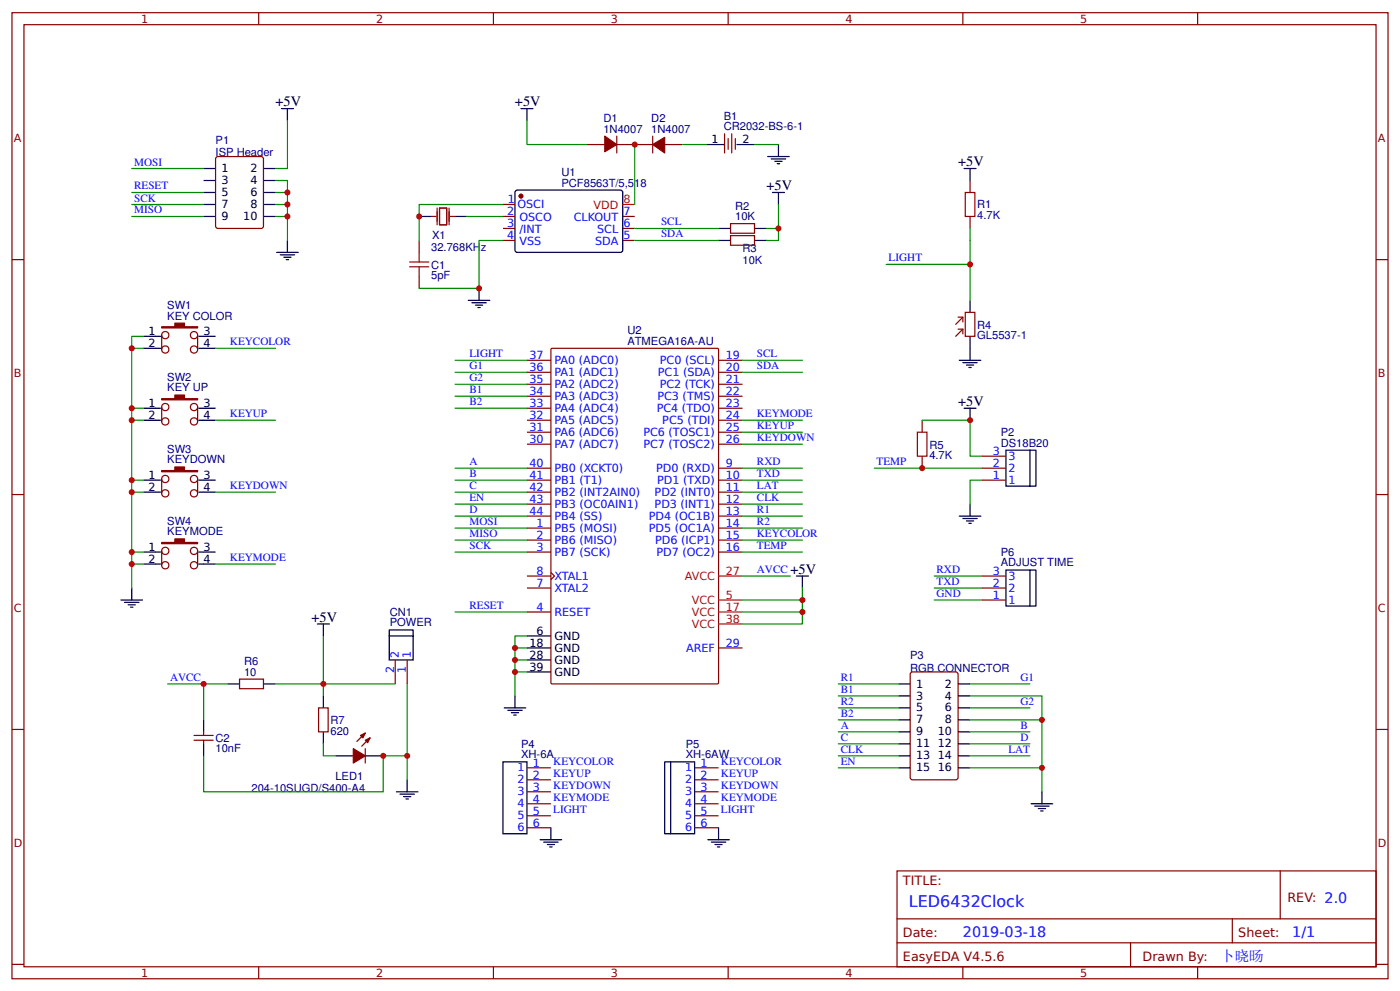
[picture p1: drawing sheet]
<svg xmlns="http://www.w3.org/2000/svg" width="309mm" height="219mm" viewBox="0 0 309 219" stroke-linecap="round" stroke-linejoin="round" font-family="sans-serif">
<g fill="none" stroke="#800" stroke-width=".26">
<path d="M2.6 2.8h304.1v213.3h-304.1zM5.3 5.5h298.7v207.9h-298.7zM57.1 2.8v2.7M109 2.8v2.7M160.9 2.8v2.7M212.7 2.8v2.7M264.6 2.8v2.7M47.7 34.8l.5-.2h9.5l.4 .2 .1 15.1-.3 .5h-9.7l-.5-.2zM129.6 31.9h4M136.3 31.9h7.9M136.3 30.1v3.7M144.2 30.1v3.7"/>
<path d="M146.8 31.9h4M160.1 29.5v4.3M160.9 30.6v2.4M161.7 29.5v4.3M162.5 30.6v2.4M214.3 39.8v2.7M2.6 57.3h2.7M92.6 53.1v2.6M111.1 47.8h2.7M111.1 50.4h2.7M111.1 53.1h2.7M111.1 45.1h2.7"/>
<path d="M137.6 47.8h2.6M137.6 50.4h2.6M137.6 53.1h2.6M161.4 49.4h5.3v2.1h-5.3zM161.4 52h5.3v2.1h-5.3zM214.3 47.8v2.6M304 57.3h2.7M35.7 74v3.2M43.7 74v3.2M92.6 61v2.7M116.4 79.5h5.3M121.8 76.9h36.7l.2 .1v73.7l-.1 .2-36.6 .1-.3-.2v-73.6z"/>
<path d="M158.7 79.5h5.3M211.7 70h1v1.1M211.7 72.7h1v1M212.7 70l-1.6 1.6M212.7 72.7l-1.6 1.5M213.3 69h2.1v5.2h-2.1zM35.7 89.9v3.1M43.7 89.9v3.1M116.4 82.2h5.3M116.4 84.8h5.3M116.4 87.5h5.3M116.4 90.1h5.3"/>
<path d="M116.4 92.8h5.3M116.4 95.4h5.3M116.4 98.1h5.3M158.7 82.2h5.3M158.7 84.8h5.3M158.7 87.5h5.3M158.7 90.1h5.3M158.7 92.8h5.3M158.7 95.4h5.3M158.7 98.1h5.3M203.7 92.8v2.6M2.6 109.2h2.7"/>
<path d="M35.7 105.7v3.2M43.7 105.7v3.2M116.4 106h5.3M116.4 108.6h5.3M116.4 113.9h5.3M116.4 116.6h5.3M116.4 119.2h5.3M116.4 103.3h5.3M116.4 111.3h5.3M158.7 106h5.3M158.7 108.6h5.3M158.7 113.9h5.3"/>
<path d="M158.7 116.6h5.3M158.7 119.2h5.3M158.7 103.3h5.3M158.7 111.3h5.3M203.7 100.7v2.6M217 106h5.2M217 103.3h5.2M217 100.7h5.2M304 109.2h2.7M35.7 121.6v3.2M43.7 121.6v3.2M116.4 121.9h5.3"/>
<path d="M116.4 135.1h5.3M116.4 129.8h5.3M116.4 127.2h5.3M121.7 126.4l.8 .8-.8 .8M158.7 121.9h5.3M217 129.8h5.2M217 127.2h5.2M217 132.5h5.2M52.9 149.9h5.3v2.1h-5.3zM70.4 156.3h2.1v5.3h-2.1zM87.3 145.7v5.3M90 145.7v5.3"/>
<path d="M158.7 143h5.3M201.2 148.6l.4-.3h9.5l.5 .3 .1 23-.3 .5h-9.8l-.4-.2zM2.6 161h2.7M42.9 162.3h4.2M42.9 163.4h4.2M45 161.6v.7M45 163.4v.8M80.7 161.8l-1.9 1.9M80.7 165.3v3.1M81.8 162.9l-1.9 1.8M116.4 169.5h5.3M116.4 172.1h5.3"/>
<path d="M116.4 174.8h5.3M116.4 177.4h5.3M153.5 169.5h5.2M153.5 172.1h5.2M153.5 174.8h5.2M153.5 177.4h5.2M304 161h2.7M116.4 180.1h5.3M116.4 182.7h5.3M153.5 180.1h5.2M153.5 182.7h5.2M198.2 192.2h105.8v21.2h-105.8z"/>
<path d="M282.8 192.2v10.6M2.6 212.9h2.7M57.1 213.4v2.7M109 213.4v2.7M160.9 213.4v2.7M198.2 202.8h105.8M198.2 208.1h105.8M212.7 213.4v2.7M249.8 208.1v5.3M264.6 213.4v2.7M272.3 202.8v5.3M304 212.9h2.7"/>
<circle cx="36.5" cy="74" r=".8"/>
<circle cx="36.5" cy="77.2" r=".8"/>
<circle cx="42.9" cy="77.2" r=".8"/>
<circle cx="42.9" cy="74" r=".8"/>
<circle cx="36.5" cy="93" r=".8"/>
<circle cx="36.5" cy="89.9" r=".8"/>
<circle cx="42.9" cy="93" r=".8"/>
<circle cx="42.9" cy="89.9" r=".8"/>
<circle cx="36.5" cy="105.7" r=".8"/>
<circle cx="36.5" cy="108.9" r=".8"/>
<circle cx="42.9" cy="108.9" r=".8"/>
<circle cx="42.9" cy="105.7" r=".8"/>
<circle cx="36.5" cy="121.6" r=".8"/>
<circle cx="36.5" cy="124.8" r=".8"/>
<circle cx="42.9" cy="124.8" r=".8"/>
<circle cx="42.9" cy="121.6" r=".8"/>
</g>
<path d="M137.6 45.1h2.6M158.7 137.7h5.3M158.7 132.5h5.3M158.7 135.1h5.3M158.7 127.2h5.3" fill="none" stroke="#f00" stroke-width=".26"/>
<g fill="none" stroke="#000" stroke-width=".26">
<path d="M45 37.2h2.6M45 39.8h2.6M58.2 37.2h2.7M58.2 39.8h2.7M62.2 24h2.6M63.5 24v2.6M115.1 24h2.6M116.4 24v2.6M156.1 31.9h4M162.7 31.9h4M169.6 34.6h4.8M170.4 35.1h3.2"/>
<path d="M171.2 35.6h1.6M171.7 36.1h.5M172 31.9v2.7M213 37.2h2.6M214.3 37.2v2.6M45 42.5h2.6M45 45.1h2.6M45 47.8h2.6M58.2 42.5h2.7M58.2 45.1h2.7M58.2 47.8h2.7M61.1 55.7h4.8"/>
<path d="M61.9 56.3h3.2M62.7 56.8h1.6M63.2 57.3h.6M63.5 53.1v2.6M92.6 47.8h2.6M100.5 47.8h2.7M114 42h23.3l.3 .5-.1 13-.4 .2-23.1-.1-.2-.4v-12.7zM158.7 50.4h2.7M158.7 53.1h2.7M166.7 50.4h2.6M166.7 53.1h2.6M170.7 42.5h2.6"/>
<path d="M172 42.5v2.6M31.7 74.2h3.8M31.7 76.9h3.8M43.9 74.2h3.7M43.9 76.9h3.7M103.5 66.3h4.7M104.2 66.8h3.2M105 67.4h1.6M105.6 67.9h.5M105.8 63.7v2.6M211.9 79.5h4.8M214.3 66.3v2.7"/>
<path d="M214.3 74.2v5.3M31.7 90.1h3.8M31.7 92.8h3.8M43.9 90.1h3.7M43.9 92.8h3.7M212.7 80.1h3.2M213 90.1h2.6M213.5 80.6h1.6M214 81.1h.6M214.3 90.1v2.7M222.2 99.4h5.3v7.9h-5.3zM227.5 99.4h1.4v7.9h-1.4"/>
<path d="M31.7 106h3.8M31.7 108.6h3.8M43.9 106h3.7M43.9 108.6h3.7M211.9 113.9h4.8M212.7 114.5h3.2M213.5 115h1.6M214 115.5h.6M214.3 111.3v2.6M26.7 132.5h4.8M27.5 133h3.2M28.3 133.5h1.6"/>
<path d="M28.8 134h.6M29.1 129.8v2.7M31.7 121.9h3.8M31.7 124.5h3.8M43.9 121.9h3.7M43.9 124.5h3.7M70.1 137.7h2.7M71.4 137.7v2.7M175.9 127.2h2.7M177.3 127.2v2.6M222.2 125.8h5.3v8h-5.3zM227.5 125.8h1.4v8h-1.4"/>
<path d="M45 158.9v2.7M50.3 151h2.6M58.2 151h2.7M71.4 153.6v2.7M86 140.4h5.3v5.3h-5.3zM86 140.4v-1.3h5.3v1.3M111.4 156.3h4.8M112.2 156.8h3.2M113 157.3h1.6M113.5 157.9h.5M113.8 153.6v2.7M116.4 148.3h5.3"/>
<path d="M116.4 143h5.3M116.4 145.7h5.3M116.4 140.4h5.3M198.4 151h2.7M198.4 153.6h2.7M198.4 156.3h2.7M198.4 158.9h2.7M211.7 151h2.6M211.7 153.6h2.6M211.7 156.3h2.6M211.7 158.9h2.6M45 164.2v2.6"/>
<path d="M71.4 161.6v2.6M74.1 166.8h4M80.7 166.8h4M87.6 174.8h4.7M88.4 175.3h3.1M89.2 175.8h1.6M89.7 176.4h.5M90 172.1v2.7M111.1 168.2h5.3v15.8h-5.3zM148.2 168.2h5.3v15.8h-5.3zM148.2 168.2h-1.4v15.8h1.4M198.4 161.6h2.7"/>
<path d="M198.4 164.2h2.7M198.4 166.8h2.7M198.4 169.5h2.7M211.7 161.6h2.6M211.7 164.2h2.6M211.7 166.8h2.6M211.7 169.5h2.6M227.8 177.4h4.8M228.6 178h3.2M229.4 178.5h1.6M229.9 179h.6M230.2 174.8v2.6"/>
<path d="M119.3 185.4h4.8M120.1 185.9h3.2M120.9 186.4h1.6M121.4 187h.6M121.7 182.7v2.7M156.4 185.4h4.7M157.2 185.9h3.1M158 186.4h1.5M158.5 187h.5M158.7 182.7v2.7"/>
</g>
<g fill="#800" stroke="#800" stroke-width=".26">
<path d="M35.7 72.1h2.9v-.8h2.1v.8h3v.3h-8z"/>
<path d="M35.7 88h2.9v-.8h2.1v.8h3v.3h-8z"/>
<path d="M35.7 103.9h2.9v-.8h2.1v.8h3v.2h-8z"/>
<path d="M35.7 119.8h2.9v-.8h2.1v.8h3v.2h-8z"/>
<path d="M78.1 165.3l2.6 1.5-2.6 1.6z"/>
<path d="M80.7 163.4l1.1-.5-.6 1z"/>
<path d="M79.6 162.3l1.1-.5-.5 1.1z"/>
<path d="M133.6 30.1l2.7 1.8-2.7 1.6z"/>
<path d="M144.2 31.9l2.6-1.6v3.5z"/>
<circle cx="115.1" cy="43.3" r=".4"/>
</g>
<path d="M95.2 47.8h1.1M96.6 45.9v3.7M97.1 45.9h1.6v3.7h-1.6zM99.2 45.9v3.7M99.5 47.8h1" fill="none" stroke="#801" stroke-width=".26"/>
<path d="M90.5 57.8h4.2M90.5 58.9h4.2M92.6 55.7v2.1M92.6 58.9v2.1M213.3 42.5h2.1v5.3h-2.1zM202.7 95.4h2.1v5.3h-2.1z" fill="none" stroke="#a00000" stroke-width=".26"/>
<g fill="none" stroke="#080" stroke-width=".26">
<path d="M29.1 37.2h15.9M60.9 39.8h2.6v2.7M63.5 26.6v10.6h-2.6M116.4 26.6v5.3h13.2M140.2 31.9v13.2M150.8 31.9h5.3M166.7 31.9h5.3M29.1 47.8h15.9M29.1 42.5h15.9M29.1 45.1h15.9M60.9 47.8h2.6v5.3M60.9 45.1h2.6v2.7"/>
<path d="M60.9 42.5h2.6v2.6M103.2 47.8h7.9M111.1 45.1h-18.5v8M111.1 53.1h-5.3v10.6h-13.2M140.2 50.4h18.5M140.2 53.1h18.5M172 45.1v5.3h-2.7M172 50.4v2.7h-2.7M195.8 58.4h18.5M214.3 50.4v15.9M31.7 76.9h-2.6v15.9M31.7 74.2h-2.6v2.7"/>
<path d="M47.6 76.9h13.3M100.5 79.5h15.9M164 79.5h13.3M29.1 90.1h2.6M31.7 92.8h-2.6v15.8M47.6 92.8h13.3M100.5 82.2h15.9M100.5 84.8h15.9M100.5 87.5h15.9M100.5 90.1h15.9M164 92.8h13.3M164 82.2h13.3"/>
<path d="M164 95.4h13.3M164 98.1h13.3M203.7 92.8h10.6v7.9h2.7M29.1 106h2.6M31.7 108.6h-2.6v15.9M47.6 108.6h13.3M100.5 108.6h15.9M100.5 103.3h15.9M100.5 106h15.9M100.5 111.3h15.9M100.5 113.9h15.9M100.5 116.6h15.9"/>
<path d="M100.5 119.2h15.9M164 108.6h13.3M164 103.3h13.3M164 106h13.3M164 111.3h13.3M164 113.9h13.3M164 116.6h13.3M164 119.2h13.3M193.1 103.3h23.9M217 106h-2.7v5.3M29.1 121.9h2.6M31.7 124.5h-2.6v5.3"/>
<path d="M47.6 124.5h13.3M100.5 121.9h15.9M100.5 135.1h15.9M164 127.2h10.6M164 121.9h13.3M177.3 129.8v2.7h-13.3M177.3 132.5v2.6h-13.3M177.3 135.1v2.6h-13.3M206.4 127.2h10.6M206.4 129.8h10.6M206.4 132.5h10.6M37 151h13.3"/>
<path d="M45 151v7.9M60.9 151h26.4M71.4 140.4v13.2M90 151v21.1M113.8 143h2.6M113.8 145.7h2.6M113.8 148.3h2.6M116.4 140.4h-2.6v13.2M185.2 151h13.2M185.2 153.6h13.2M185.2 156.3h13.2M185.2 158.9h13.2"/>
<path d="M214.3 153.6h15.9v21.2M214.3 151h13.2M214.3 156.3h13.2M214.3 158.9h15.9M45 166.8v8h39.7v-8h5.3M71.4 164.2v2.6h2.7M185.2 161.6h13.2M185.2 164.2h13.2M185.2 166.8h13.2M185.2 169.5h13.2M214.3 161.6h13.2M214.3 164.2h13.2"/>
<path d="M214.3 166.8h13.2M214.3 169.5h15.9"/>
</g>
<g fill="#c00">
<circle cx="29.1" cy="121.9" r=".66"/>
<circle cx="29.1" cy="90.1" r=".66"/>
<circle cx="214.3" cy="58.4" r=".66"/>
<circle cx="177.3" cy="135.1" r=".66"/>
<circle cx="113.8" cy="148.3" r=".66"/>
<circle cx="113.8" cy="143" r=".66"/>
<circle cx="84.7" cy="166.8" r=".66"/>
<circle cx="203.7" cy="103.3" r=".66"/>
<circle cx="90" cy="166.8" r=".66"/>
<circle cx="71.4" cy="151" r=".66"/>
<circle cx="29.1" cy="92.8" r=".66"/>
<circle cx="63.5" cy="42.5" r=".66"/>
<circle cx="63.5" cy="47.8" r=".66"/>
<circle cx="105.8" cy="63.7" r=".66"/>
<circle cx="140.2" cy="31.9" r=".66"/>
<circle cx="92.6" cy="47.8" r=".66"/>
<circle cx="172" cy="50.4" r=".66"/>
<circle cx="63.5" cy="45.1" r=".66"/>
<circle cx="29.1" cy="124.5" r=".66"/>
<circle cx="29.1" cy="108.6" r=".66"/>
<circle cx="214.3" cy="92.8" r=".66"/>
<circle cx="45" cy="151" r=".66"/>
<circle cx="230.2" cy="158.9" r=".66"/>
<circle cx="230.2" cy="169.5" r=".66"/>
<circle cx="113.8" cy="145.7" r=".66"/>
<circle cx="177.3" cy="132.5" r=".66"/>
<circle cx="29.1" cy="76.9" r=".66"/>
<circle cx="29.1" cy="106" r=".66"/>
</g>
<text font-size="3.5" fill="#00f" x="200.8" y="200.2">LED6432Clock</text>
<g font-size="3.2">
<text x="60.9" y="23.4">+5V</text>
<text x="113.8" y="23.4">+5V</text>
<text x="169.3" y="42">+5V</text>
<text x="211.7" y="36.7">+5V</text>
<text x="211.7" y="89.6">+5V</text>
<text x="174.6" y="126.6">+5V</text>
<text x="68.8" y="137.2">+5V</text>
</g>
<g font-size="3.2" fill="#00f">
<text x="212.7" y="206.8">2019-03-18</text>
<text x="285.5" y="206.8">1/1</text>
<text x="269.6" y="212.1">卜晓旸</text>
</g>
<g font-size="2.8" fill="#800">
<text x="199.5" y="195.4">TITLE:</text>
<text x="284.4" y="199.1">REV: 2.0</text>
<text x="199.5" y="206.8">Date:</text>
<text x="273.6" y="206.8">Sheet:</text>
<text x="199.5" y="212.1">EasyEDA V4.5.6</text>
<text x="252.4" y="212.1">Drawn By:</text>
</g>
<g font-size="2.5" fill="#800">
<text x="31.2" y="5.1">1</text>
<text x="83.1" y="5.1">2</text>
<text x="134.9" y="5.1">3</text>
<text x="186.8" y="5.1">4</text>
<text x="238.7" y="5.1">5</text>
<text x="3" y="31.4">A</text>
<text x="304.4" y="31.4">A</text>
<text x="3" y="83.2">B</text>
<text x="304.4" y="83.2">B</text>
<text x="3" y="135.1">C</text>
<text x="304.4" y="135.1">C</text>
<text x="3" y="187">D</text>
<text x="304.4" y="187">D</text>
<text x="31.2" y="215.7">1</text>
<text x="83.1" y="215.7">2</text>
<text x="134.9" y="215.7">3</text>
<text x="186.8" y="215.7">4</text>
<text x="238.7" y="215.7">5</text>
</g>
<g font-size="2.5" fill="#000080">
<text x="133.3" y="29.3">1N4007</text>
<text x="133.3" y="27">D1</text>
<text x="143.9" y="29.3">1N4007</text>
<text x="143.9" y="27">D2</text>
<text x="159.9" y="28.7">CR2032-BS-6-1</text>
<text x="159.9" y="26.5">B1</text>
<text x="47.6" y="34.5">ISP Header</text>
<text x="47.6" y="31.9">P1</text>
<text x="124" y="41.2">PCF8563T/5,518</text>
<text x="124" y="38.9">U1</text>
<text x="162.4" y="46.3">R2</text>
<text x="215.9" y="46">R1</text>
<text x="95.5" y="52.8">X1</text>
<text x="162.4" y="48.6">10K</text>
<text x="215.9" y="48.4">4.7K</text>
<text x="95.2" y="55.4">32.768KHz</text>
<text x="95.3" y="59.3">C1</text>
<text x="164" y="58.3">10K</text>
<text x="164" y="55.7">R3</text>
<text x="95.2" y="61.6">5pF</text>
<text x="37" y="70.5">KEY COLOR</text>
<text x="37" y="68.3">SW1</text>
<text x="138.6" y="76.1">ATMEGA16A-AU</text>
<text x="138.6" y="73.8">U2</text>
<text x="215.9" y="74.8">GL5537-1</text>
<text x="215.9" y="72.6">R4</text>
<text x="37" y="86.4">KEY UP</text>
<text x="37" y="84.1">SW2</text>
<text x="37" y="100">SW3</text>
<text x="205.3" y="101.3">4.7K</text>
<text x="205.3" y="99">R5</text>
<text x="221.1" y="98.6">DS18B20</text>
<text x="221.1" y="96.3">P2</text>
<text x="37" y="102.3">KEYDOWN</text>
<text x="37" y="118.2">KEYMODE</text>
<text x="37" y="115.9">SW4</text>
<text x="221.1" y="125">ADJUST TIME</text>
<text x="221.1" y="122.8">P6</text>
<text x="86.1" y="136">CN1</text>
<text x="86.1" y="138.3">POWER</text>
<text x="53.9" y="149.1">10</text>
<text x="53.9" y="146.8">R6</text>
<text x="201.1" y="148.3">RGB CONNECTOR</text>
<text x="201.1" y="145.4">P3</text>
<text x="73" y="159.9">R7</text>
<text x="47.6" y="166.1">10nF</text>
<text x="47.6" y="163.8">C2</text>
<text x="73" y="162.1">620</text>
<text x="115.1" y="167.4">XH-6A</text>
<text x="115.1" y="165.1">P4</text>
<text x="151.5" y="167.4">XH-6AW</text>
<text x="151.5" y="165.1">P5</text>
<text x="74.1" y="172.1">LED1</text>
<text x="55.6" y="174.7">204-10SUGD/S400-A4</text>
</g>
<g font-size="2.5">
<text x="157.2" y="31.6">1</text>
<text x="164" y="31.6">2</text>
<text x="48.9" y="38">1</text>
<text x="48.9" y="40.6">3</text>
<text x="55.3" y="38">2</text>
<text x="55.3" y="40.6">4</text>
<text x="48.9" y="43.3">5</text>
<text x="48.9" y="45.9">7</text>
<text x="55.3" y="43.3">6</text>
<text x="55.3" y="45.9">8</text>
<text x="48.9" y="48.6">9</text>
<text x="53.7" y="48.6">10</text>
<text x="32.8" y="74">1</text>
<text x="32.8" y="76.6">2</text>
<text x="45" y="74">3</text>
<text x="45" y="76.6">4</text>
<text x="32.8" y="89.9">1</text>
<text x="45" y="89.9">3</text>
<text x="32.8" y="92.5">2</text>
<text x="45" y="92.5">4</text>
<text x="32.8" y="105.7">1</text>
<text x="45" y="105.7">3</text>
<text x="32.8" y="108.4">2</text>
<text x="45" y="108.4">4</text>
<text x="32.8" y="121.6">1</text>
<text x="32.8" y="124.2">2</text>
<text x="45" y="121.6">3</text>
<text x="45" y="124.2">4</text>
<text x="117" y="142.8">18</text>
<text x="118.5" y="140.1">6</text>
<text x="122.5" y="143.8">GND</text>
<text x="122.5" y="141.2">GND</text>
<text x="117" y="148.1">39</text>
<text x="117" y="145.4">28</text>
<text x="122.5" y="149.1">GND</text>
<text x="122.5" y="146.5">GND</text>
<text x="202.4" y="151.8">1</text>
<text x="202.4" y="154.4">3</text>
<text x="208.8" y="151.8">2</text>
<text x="208.8" y="154.4">4</text>
<text x="202.4" y="157.1">5</text>
<text x="202.4" y="159.7">7</text>
<text x="208.8" y="157.1">6</text>
<text x="208.8" y="159.7">8</text>
<text x="202.4" y="162.3">9</text>
<text x="202.4" y="165">11</text>
<text x="202.4" y="167.6">13</text>
<text x="207.2" y="162.3">10</text>
<text x="207.2" y="165">12</text>
<text x="207.2" y="167.6">14</text>
<text x="202.4" y="170.3">15</text>
<text x="207.2" y="170.3">16</text>
</g>
<g font-size="2.5" fill="#00f">
<text x="29.6" y="36.5">MOSI</text>
<text x="29.6" y="41.8">RESET</text>
<text x="29.6" y="44.5">SCK</text>
<text x="29.6" y="47.1">MISO</text>
<text x="112.1" y="47.5">2</text>
<text x="112.2" y="44.9">1</text>
<text x="114.3" y="45.9">OSCI</text>
<text x="137.7" y="47.5">7</text>
<text x="112.1" y="50.2">3</text>
<text x="112.1" y="52.8">4</text>
<text x="114.7" y="48.8">OSCO</text>
<text x="114.7" y="51.5">/INT</text>
<text x="126.8" y="48.8">CLKOUT</text>
<text x="131.9" y="51.5">SCL</text>
<text x="137.7" y="50.2">6</text>
<text x="137.7" y="52.8">5</text>
<text x="146" y="49.8">SCL</text>
<text x="146" y="52.4">SDA</text>
<text x="114.7" y="54.1">VSS</text>
<text x="131.5" y="54.1">SDA</text>
<text x="196.3" y="57.7">LIGHT</text>
<text x="50.8" y="76.2">KEYCOLOR</text>
<text x="103.7" y="78.9">LIGHT</text>
<text x="103.7" y="81.5">G1</text>
<text x="117" y="81.9">36</text>
<text x="117" y="79.3">37</text>
<text x="122.5" y="83">PA1 (ADC1)</text>
<text x="122.5" y="80.3">PA0 (ADC0)</text>
<text x="145.3" y="83">PC1 (SDA)</text>
<text x="145.8" y="80.3">PC0 (SCL)</text>
<text x="160.3" y="79.3">19</text>
<text x="160.3" y="81.9">20</text>
<text x="167.2" y="78.9">SCL</text>
<text x="167.2" y="81.5">SDA</text>
<text x="103.7" y="84.2">G2</text>
<text x="103.7" y="86.8">B1</text>
<text x="103.7" y="89.5">B2</text>
<text x="117" y="89.9">33</text>
<text x="117" y="87.2">34</text>
<text x="117" y="84.6">35</text>
<text x="122.5" y="88.3">PA3 (ADC3)</text>
<text x="122.5" y="85.6">PA2 (ADC2)</text>
<text x="145.2" y="88.3">PC3 (TMS)</text>
<text x="145.7" y="85.6">PC2 (TCK)</text>
<text x="160.3" y="84.6">21</text>
<text x="160.3" y="87.2">22</text>
<text x="160.3" y="89.9">23</text>
<text x="50.8" y="92.1">KEYUP</text>
<text x="117" y="95.1">31</text>
<text x="117" y="92.5">32</text>
<text x="122.5" y="93.6">PA5 (ADC5)</text>
<text x="122.5" y="90.9">PA4 (ADC4)</text>
<text x="145.1" y="90.9">PC4 (TDO)</text>
<text x="146.3" y="93.6">PC5 (TDI)</text>
<text x="160.3" y="92.5">24</text>
<text x="160.3" y="95.1">25</text>
<text x="167.2" y="94.7">KEYUP</text>
<text x="167.2" y="92.1">KEYMODE</text>
<text x="117" y="97.8">30</text>
<text x="122.5" y="98.8">PA7 (ADC7)</text>
<text x="122.5" y="96.2">PA6 (ADC6)</text>
<text x="142.1" y="96.2">PC6 (TOSC1)</text>
<text x="142.1" y="98.8">PC7 (TOSC2)</text>
<text x="160.3" y="97.8">26</text>
<text x="167.2" y="97.4">KEYDOWN</text>
<text x="219.4" y="100.4">3</text>
<text x="222.8" y="101.5">3</text>
<text x="50.8" y="108">KEYDOWN</text>
<text x="103.7" y="102.7">A</text>
<text x="103.7" y="105.3">B</text>
<text x="103.7" y="108">C</text>
<text x="117" y="105.7">41</text>
<text x="117" y="103.1">40</text>
<text x="122.5" y="106.8">PB1 (T1)</text>
<text x="122.5" y="104.1">PB0 (XCKT0)</text>
<text x="145" y="104.1">PD0 (RXD)</text>
<text x="145.2" y="106.8">PD1 (TXD)</text>
<text x="160.3" y="103.1">9</text>
<text x="160.3" y="105.7">10</text>
<text x="167.2" y="108">LAT</text>
<text x="167.2" y="102.7">RXD</text>
<text x="167.2" y="105.3">TXD</text>
<text x="193.7" y="102.7">TEMP</text>
<text x="219.4" y="105.7">1</text>
<text x="219.4" y="103.1">2</text>
<text x="222.8" y="106.8">1</text>
<text x="222.8" y="104.1">2</text>
<text x="103.7" y="110.6">EN</text>
<text x="103.7" y="113.3">D</text>
<text x="117" y="108.4">42</text>
<text x="117" y="113.7">44</text>
<text x="117" y="111">43</text>
<text x="122.5" y="109.4">PB2 (INT2AIN0)</text>
<text x="122.5" y="112.1">PB3 (OC0AIN1)</text>
<text x="144.6" y="109.4">PD2 (INT0)</text>
<text x="144.6" y="112.1">PD3 (INT1)</text>
<text x="160.3" y="108.4">11</text>
<text x="160.3" y="113.7">13</text>
<text x="160.3" y="111">12</text>
<text x="167.2" y="110.6">CLK</text>
<text x="167.2" y="113.3">R1</text>
<text x="103.7" y="115.9">MOSI</text>
<text x="103.7" y="118.6">MISO</text>
<text x="118.5" y="116.3">1</text>
<text x="118.5" y="119">2</text>
<text x="122.5" y="114.7">PB4 (SS)</text>
<text x="122.5" y="117.4">PB5 (MOSI)</text>
<text x="143.3" y="114.7">PD4 (OC1B)</text>
<text x="143.3" y="117.4">PD5 (OC1A)</text>
<text x="160.3" y="116.3">14</text>
<text x="160.3" y="119">15</text>
<text x="167.2" y="118.6">KEYCOLOR</text>
<text x="167.2" y="115.9">R2</text>
<text x="50.8" y="123.9">KEYMODE</text>
<text x="103.7" y="121.2">SCK</text>
<text x="118.5" y="121.6">3</text>
<text x="122.5" y="120">PB6 (MISO)</text>
<text x="122.5" y="122.7">PB7 (SCK)</text>
<text x="144.8" y="120">PD6 (ICP1)</text>
<text x="145" y="122.7">PD7 (OC2)</text>
<text x="160.3" y="121.6">16</text>
<text x="167.2" y="121.2">TEMP</text>
<text x="118.5" y="129.5">7</text>
<text x="118.5" y="126.9">8</text>
<text x="122.5" y="130.6">XTAL2</text>
<text x="122.5" y="128">XTAL1</text>
<text x="167.2" y="126.5">AVCC</text>
<text x="206.9" y="126.5">RXD</text>
<text x="206.9" y="129.1">TXD</text>
<text x="206.9" y="131.8">GND</text>
<text x="219.4" y="129.5">2</text>
<text x="219.4" y="126.9">3</text>
<text x="222.8" y="130.6">2</text>
<text x="222.8" y="128">3</text>
<text x="103.7" y="134.4">RESET</text>
<text x="118.5" y="134.8">4</text>
<text x="122.5" y="135.9">RESET</text>
<text x="219.4" y="132.2">1</text>
<text x="222.8" y="133.2">1</text>
<text x="151.6" y="143.8">AREF</text>
<text x="160.3" y="142.8">29</text>
<text x="87" y="148.6" transform="rotate(-90 87 148.6)">2</text>
<text x="88.1" y="145.2" transform="rotate(-90 88.1 145.2)">2</text>
<text x="89.7" y="148.6" transform="rotate(-90 89.7 148.6)">1</text>
<text x="90.8" y="145.2" transform="rotate(-90 90.8 145.2)">1</text>
<text x="37.6" y="150.3">AVCC</text>
<text x="185.7" y="150.3">R1</text>
<text x="185.7" y="153">B1</text>
<text x="185.7" y="155.6">R2</text>
<text x="225.4" y="150.3">G1</text>
<text x="225.4" y="155.6">G2</text>
<text x="185.7" y="158.2">B2</text>
<text x="185.7" y="160.9">A</text>
<text x="225.4" y="160.9">B</text>
<text x="185.7" y="163.5">C</text>
<text x="185.7" y="166.2">CLK</text>
<text x="222.8" y="166.2">LAT</text>
<text x="225.4" y="163.5">D</text>
<text x="114.3" y="170.3">1</text>
<text x="114.3" y="172.9">2</text>
<text x="117.7" y="169.2">1</text>
<text x="117.7" y="171.9">2</text>
<text x="122.2" y="168.8">KEYCOLOR</text>
<text x="122.2" y="171.5">KEYUP</text>
<text x="151.4" y="170.3">1</text>
<text x="151.4" y="172.9">2</text>
<text x="154.8" y="169.2">1</text>
<text x="154.8" y="171.9">2</text>
<text x="159.3" y="168.8">KEYCOLOR</text>
<text x="159.3" y="171.5">KEYUP</text>
<text x="185.7" y="168.8">EN</text>
<text x="114.3" y="175.6">3</text>
<text x="114.3" y="178.2">4</text>
<text x="117.7" y="174.5">3</text>
<text x="117.7" y="177.2">4</text>
<text x="117.7" y="179.8">5</text>
<text x="122.2" y="174.1">KEYDOWN</text>
<text x="122.2" y="176.8">KEYMODE</text>
<text x="122.2" y="179.4">LIGHT</text>
<text x="151.4" y="175.6">3</text>
<text x="151.4" y="178.2">4</text>
<text x="154.8" y="174.5">3</text>
<text x="154.8" y="177.2">4</text>
<text x="154.8" y="179.8">5</text>
<text x="159.3" y="174.1">KEYDOWN</text>
<text x="159.3" y="176.8">KEYMODE</text>
<text x="159.3" y="179.4">LIGHT</text>
<text x="114.3" y="180.9">5</text>
<text x="114.3" y="183.5">6</text>
<text x="117.7" y="182.5">6</text>
<text x="151.4" y="180.9">5</text>
<text x="151.4" y="183.5">6</text>
<text x="154.8" y="182.5">6</text>
</g>
<g font-size="2.5" fill="#f00">
<text x="131.1" y="46.2">VDD</text>
<text x="137.7" y="44.9">8</text>
<text x="151.3" y="128">AVCC</text>
<text x="160.3" y="126.9">27</text>
<text x="152.8" y="133.2">VCC</text>
<text x="152.8" y="135.9">VCC</text>
<text x="160.3" y="137.5">38</text>
<text x="160.3" y="132.2">5</text>
<text x="160.3" y="134.8">17</text>
<text x="152.8" y="138.5">VCC</text>
</g>
</svg>
